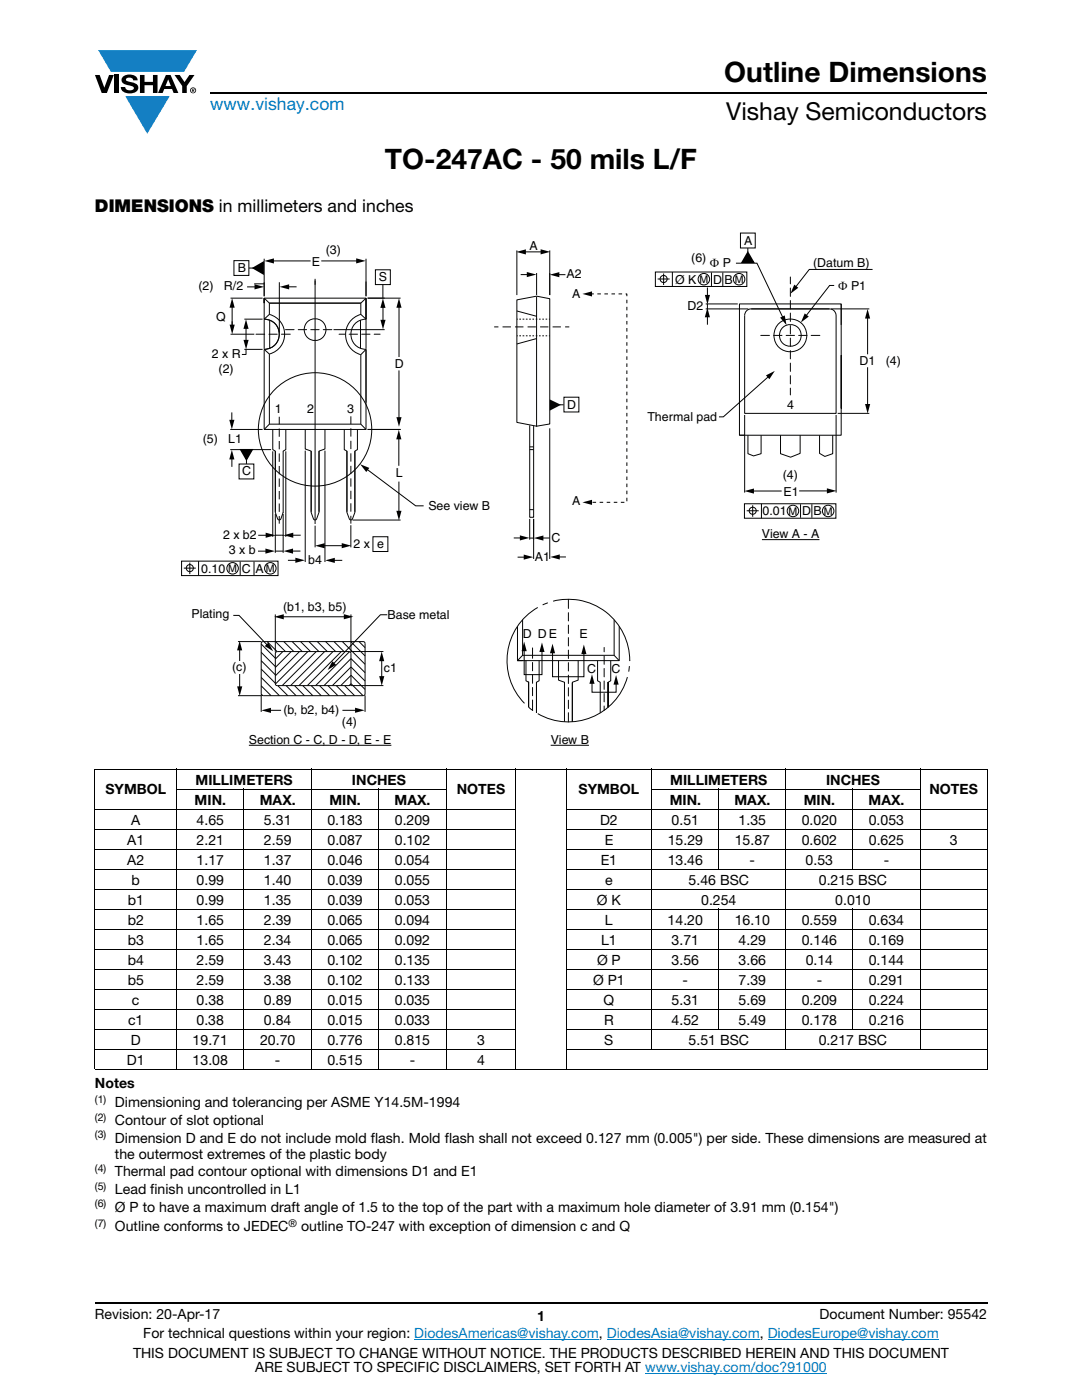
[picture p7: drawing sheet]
<svg xmlns="http://www.w3.org/2000/svg" width="216mm" height="279mm" viewBox="0 0 216 279" stroke-linecap="round" stroke-linejoin="round" font-family="sans-serif">
<g fill="#147fc3">
<path d="M19.6 10h19.7l-2.6 4.3h-1.1h-13.5z"/>
<path d="M25 19.2h8.9l-4.5 7.5z"/>
</g>
<g fill="#000">
<path d="M18.9 15h1l.9 2.5 1-2.5h.9l-1.4 3.6h-1zM22.9 15h.9v3.6h-.9zM24.6 15.3a2.1 2.1 0 0 1 2.8 .3l.1 .4h-.9a.79 .79 0 0 0-.7-.5 .79 .79 0 0 0-.8 .4l.3 .3 1 .2a1.08 1.08 0 0 1 1.2 1 1.08 1.08 0 0 1-1.1 1.2 1.73 1.73 0 0 1-2.4-1.2h.9a.96 .96 0 0 0 .8 .6 .96 .96 0 0 0 .9-.4 1.31 1.31 0 0 0-1.2-.6 1.03 1.03 0 0 1-1.1-.6 1.03 1.03 0 0 1 .2-1.1zM27.9 15h.9v1.3h1.7v-1.3h.9v3.6h-.9v-1.6h-1.7v1.6h-.9zM34.8 15h1.1l.9 1.4 1-1.4h1l-1.5 2.2v1.4h-.9v-1.4z"/>
<path d="M33.6 15.9l.5 1.3h-1.1zM33.1 15l-1.6 3.6h1l.3-.8h1.5l.3 .8h1l-1.6-3.6z"/>
<path d="M38.4 17.8h.2v.2h-.2zM38.3 17.7v.7h.1v-.3l.4 .3-.2-.3 .2-.2-.1-.2z"/>
<path d="M38.1 18a.46 .46 0 0 1 .9 0 .46 .46 0 0 1-.9 0zM37.9 18a.6 .6 0 0 0 1.2 0 .6 .6 0 0 0-1.2 0z"/>
</g>
<path d="M42 18.6h155M18.9 260h178.1" fill="none" stroke="#000" stroke-width=".36"/>
<path d="M82.7 267.3h36.8M121.1 267.3h30.5M128.7 274h36.3M153.2 267.3h34.1" fill="none" stroke="#007ec4" stroke-width=".2"/>
<g fill="none" stroke="#000" stroke-width=".2">
<path d="M18.9 153.5h178.1M18.9 153.6v59.8M35.2 157.5h53.9M35.2 153.4v60.2M48.7 157.4v56.2M62.1 153.4v60.2M75.6 157.4v56.2M89 153.4v60.2M103 153.4v60.2M112.9 153.4v8M130 157.5h53.7M130.1 153.4v56.2"/>
<path d="M143.4 157.4v16.2M156.8 153.4v56.2M170.2 157.4v16.2M183.6 153.4v56.2M197 153.6v59.8M18.9 161.5h84.1M18.9 165.5h84.1M18.9 169.5h84.1M18.9 173.5h84.1M18.9 177.5h84.1M112.9 161.5h84.1M112.9 165.5h84.1"/>
<path d="M112.9 169.5h84.1M112.9 173.5h84.1M112.9 177.5h84.1M112.9 161.6v52M18.9 181.5h84.1M18.9 185.5h84.1M18.9 189.5h84.1M18.9 193.5h84.1M18.9 197.5h84.1M112.9 181.5h84.1M112.9 185.5h84.1M112.9 189.5h84.1"/>
<path d="M112.9 193.5h84.1M112.9 197.5h84.1M143.4 181.4v24.2M170.2 181.4v24.2M18.9 201.5h84.1M18.9 205.5h84.1M18.9 209.5h84.1M18.9 213.5h178.1M112.9 201.5h84.1M112.9 205.5h84.1M112.9 209.5h84.1"/>
</g>
<path d="M36.2 46.4h143.5v102.6h-143.5z" fill="#fff"/>
<g fill="none" stroke="#050504" stroke-width=".2">
<path d="M52.7 59.5v1v-1M52.7 51.6v7.5M52.7 59.5l1.1 1h18.2h-18.2v2.2l-1.1 1M62.9 55.6v49M73 51.6v7.5M103.1 59.8l4-.7 2.6 .5v25l-2.6 .5-4-.8zM107.1 59.2v26M157.7 55.3v1.4M157.7 57.5v1.7M157.7 60v1.7M51.1 66.7h1.7M52.7 69.7l1 1"/>
<path d="M52.7 63.7a3 3 0 0 1 3 3 3 3 0 0 1-3 3M52.7 63.7v-4.2h20.3v4.2M52.7 69.7v16M52.7 63.6v6M53.4 70.2v.1M53.7 66.7h1.6M53.8 70.7v13.9l-1.1 1.1M53.8 62.7a4.1 4.1 0 0 1 3 4 4.1 4.1 0 0 1-3 4M53.8 63.9v5.6M56.2 66.7h1.7M57 65.8h1.7M59.5 65.8h1.7"/>
<path d="M62 65.8h1.7M64.5 65.8h1.7M67.7 66.7h1.1M69.7 66.7h1.6M71.9 63.9v5.6M72 70.8v13.8l1 1.1M72 62.7a4.2 4.2 0 0 0-3 4.1 4.2 4.2 0 0 0 3 4M72.2 66.7h1.6M73 69.7l-1 1.1M73 63.7l-1-1v-2.2l1-1v10.1M73 63.7a3 3 0 0 0-3 3 3 3 0 0 0 3 3M73 69.7v16h-20.3"/>
<path d="M73 69.7v10.7M74.7 66.7h1.1M98.6 65.2h.9M100.3 65.2h1.7M102.8 65.2h1.6M103.1 62.1l4 1M103.1 67h.2M103.1 63.7h.2M103.6 67h.4M103.6 63.7h.4M104.3 67h.3M104.3 63.7h.3"/>
<path d="M104.9 67h.4M104.9 63.7h.4M105.3 65.2h1.6M105.6 67h.3M105.6 63.7h.3M106.2 67h.4M106.2 63.7h.4M106.9 67h.3M106.9 63.7h.3M107.1 67.6l-4 1M107.6 67h.3M107.6 63.7h.3"/>
<path d="M107.8 65.2h1.6M108.2 67h.3M108.2 63.7h.3M108.9 67h.3M108.9 63.7h.3M109.5 67h.2M109.5 63.7h.2M110.3 65.2h1.6M112.8 65.2h.8M149.9 61.6a1.29 1.29 0 0 0-1.3 1.4M151.8 66.9h1.7M154.4 66.9h1.6"/>
<path d="M156.9 66.9h1.6M157.7 62.5v1.6M157.7 65v1.6M157.7 67.5v1.6M157.7 70v1.6M157.7 72.5v1.6M157.7 75v1.6M157.7 77.5v1.3M159.4 66.9h1.6M161.9 66.9h1.7M167.8 60.7v4.1M45.9 85.7h6.5"/>
<path d="M45.9 89.7h8.2M52.7 85.7h1M53.8 84.6h18.2M54.4 90.1v17.1M54.4 85.7v4l.5 .3v12.3l.5 1.3 .2 .2 .4-.2 .5-1.3v-12.3l.5-.3v-4M54.9 90v12.1M55.7 83.2v1.5M55.7 85.5v1.7M55.7 88v1.7M55.7 90.5v1.7M55.7 93v1.7M55.7 95.5v1.7"/>
<path d="M55.7 98v1.7M57 90.1v17.1M60.9 85.7v3.9l1.2 .4v12.1M62.1 90v12.3l.5 1.3 .2 .2 .4-.2 .5-1.4v-12.2M64.8 85.7v3.9l-1.1 .4v12.1M68.7 85.7v4l.5 .3v12.1M69.2 90v12.3l.5 1.3 .2 .2 .4-.2 .5-1.3v-12.3M70 83.1v1.6M70 85.5v1.6M70 88v1.6M70 90.5v1.6M70 93v1.6"/>
<path d="M70 95.5v1.6M70 97.9v1.7M71.3 85.7v4l-.5 .3v12.1M73.4 85.7h6.5M105.7 89.7h.8M105.7 84.9v18.3h.8v-18.2M105.7 89.2h.8M147.5 86.9h1.1M53.1 106.8h1.3M54.9 102.6v7.7M54.9 110h1.6M55.2 106.8h1"/>
<path d="M55.7 100.5v1.7M55.7 103v1.5M56.5 102.6v7.7M62.9 104.9v4.3M70 104.8v4.4M70 100.4v1.7M70 102.9v1.6M70.3 103.8h9.6M105.7 101.7h.8M113.4 119.6v1.8M52.2 128.2l.3-.2 20.1 .1 .2 .3v10.2l-.3 .2h-20l-.3-.1-.1-.2v-10.1zM55 130.2l.3-.2 14.5 .1 .2 .3v6.2l-.4 .2h-14.4l-.3-.4v-6z"/>
<path d="M103.3 125v6.8l1-1h18.2l1.1 1M104.3 123.7v7.1M105 131.8v4.1l.5 .3M106.3 129.3v2.1M106.3 132.2v1.7M106.3 134.7v1.7M106.3 137.2v1.7M106.3 139.7v2.1M107.6 131.8v4.1l-.6 .3v6.1v-6.1M111.4 131.8v3.9l1.2 .5v7.8M113.4 122.3v1.6M113.4 124.7v1.7"/>
<path d="M113.4 127.2v1.7M113.4 129.7v1.7M113.4 132.2v1.7M113.4 134.7v1.7M113.4 137.2v1.7M113.4 139.7v1.7M115.4 131.8v3.9l-1.2 .5v7.8v-7.7M119.2 131.8v4.1l.6 .3v6.1M120.6 129.2v.9M120.6 130.9v1.7M120.6 133.4v1.7M120.6 135.9v1.7"/>
<path d="M120.6 138.4v1.7M121.9 131.8v4.1l-.6 .3M122.5 123.7v7.1M123.6 125v6.8h-20.4h1.1M105.5 141.1v-5v5M113.4 142.2v1.9M120.6 140.9v.9M121.3 141.1v-5v5.1"/>
<circle cx="62.9" cy="65.8" r="2.18"/>
<circle cx="62.9" cy="85.7" r="11.3"/>
</g>
<g fill="#050504">
<path d="M56.2 106.7l.8 .1-.8 .2z"/>
<path d="M54.4 106.8l.8-.1v.3z"/>
</g>
<g fill="none" stroke="#050504" stroke-width=".2">
<path d="M46 59.5h6.4M50.7 56.6h2M52.7 56.3v2.9M55.7 56.3v10.1M62.9 56v.8M73 56.2v3M73.4 59.5h6.5M46 66.7h4.7M48.8 63.7h3.6M48.8 69.7h3.6M49.1 69.7v1h-.8M66.6 65.8h10.2"/>
<path d="M149.9 61.6h15.6a1.3 1.3 0 0 1 1.3 1.4v19.5h-18.2v-19.5M165.8 61.6h7.7M167.8 70.9v16h-20.3v-26.2h20.3v20.8M60.9 89.9v22.3M64.8 89.9v22.3M73.4 85.7h6.5M148.6 82.8v15.5M166.8 82.8v15.5M167.2 82.5h6.3M110.4 120a12.2 12.2 0 0 1 15.3 11.8M47.5 128h4.7M47.5 138.8h4.7"/>
<path d="M52.1 135.2l3.7 3.6M52.1 130.2l2.8 2.8M52.1 128.5l2.8 2.8M52.1 138.5l.3 .3M52.1 136.9l2 1.9M52.1 133.5l2.8 2.8M52.1 131.9l2.8 2.8M52.1 138.8v3.3M53.3 128l2 2M54.9 122.6v7.5M55 128l2 2M55.4 136.8l2 2"/>
<path d="M56.4 130l-1.5 1.5M56.6 128l2 2M57.1 136.8l2 2M58.1 130l-3.2 3.2M58.3 128l2 2M58.8 136.8l2 2M59.8 130l-4.9 4.9M60 128l2 2M60.4 136.8l2 2M61.4 130l-6.5 6.5M61.6 128l2 2M62.1 136.8l2 2"/>
<path d="M63.1 130l-6.8 6.8M63.3 128l2 2M63.8 136.8l2 2M64.8 130l-6.8 6.8M65 128l2 2M65.4 136.8l2 2M66.4 130l-6.7 6.8M66.6 128l2.1 2M67.1 136.8l2 2M68.1 130l-6.8 6.8M68.3 128l4.5 4.6M68.8 136.8l2 2"/>
<path d="M69.8 130.1l-6.8 6.7M70 128l2.8 2.9M70 136.8h6.5M70 130h6.5M70 133.1l-3.7 3.7M70 134.8l-2 2M70 136.5l-.3 .3M70 134.8l2.8 2.8M70 133.1l2.8 2.8M70 136.4l2.4 2.4M70 122.6v7.5M71.6 128l1.2 1.2"/>
<path d="M72.8 134.2l-2.8-2.8-5.3 5.4M72.8 138.8v3.3M107.3 121.2a12.2 12.2 0 0 0-2.6 19.2M109.3 120.3l-1 .4M125.2 135.1a12.2 12.2 0 0 1-17.9 7.3M125.6 132.9l-.2 1.1M105.5 141.1l.9 .7"/>
<circle cx="157.7" cy="66.9" r="2.17"/>
<circle cx="157.7" cy="66.9" r="3.3"/>
</g>
<circle cx="125.7" cy="131.8" r=".11" fill="#050504"/>
<g fill="none" stroke="#050504" stroke-width=".2">
<path d="M103.1 50v8.9M107.1 54.5v4.4M109.7 50v8.9M140.8 61.7h8.5M140.8 60.7h6.4M141.2 60.7v1M109.7 85.5v26.1M149.2 86.9v3.6l1.2 .5 1.5-.5v-3.6M155.7 86.9v3.6l2.1 .7 1.9-.7v-3.6M163.5 86.9v3.6l1.1 .6 1.6-.6v-3.6M105.7 103.6v4.1M105.7 107.4h.8"/>
<path d="M106.5 103.6v8"/>
</g>
<g fill="none" stroke="#000" stroke-width=".2">
<path d="M46.7 52h3v3h-3zM49.3 57.3h1.8M49.7 53.5h1M54.3 52.1h7.7M57.3 57.2h1.9M64.1 52.1h7.3M74.9 53.8h3v3h-3zM76.4 56.8v2.6M103.9 54.8h1.6M104.6 50.3h3.6M111.3 54.8h1.5M46.3 61.1v4.1"/>
<path d="M49.1 65.3v2.9M76.4 61.1v3.1M79.6 73.9v9.7M79.6 61.1v10.1M46.3 82.3v1.8M46.3 91.3v1.9M47.7 92.6h3v3h-3zM49.2 91.5v1.1M73.1 93.6l9.8 7.3h1.6M79.6 87.3v5.7M79.6 96.1v6.2M36.2 112h19.3v2.9h-19.3z"/>
<path d="M36.7 113.4h2.4M37.9 112.3v2.3M39.6 112v2.9M47.9 112.1v2.7M50.7 112.1v2.7M51.5 110h1.8M51.5 106.8h1.9M57.5 111.8h1.8M58.1 110h1.9M58.2 106.8h1.8M64.4 108.9h4.1M66.5 111.8h1.8"/>
<path d="M74.4 107.1h3v3h-3z"/>
<circle cx="37.9" cy="113.4" r=".71"/>
<circle cx="46.4" cy="113.4" r="1.15"/>
<circle cx="53.9" cy="113.4" r="1.15"/>
</g>
<g fill="#000">
<path d="M50.8 56.7l1.9 .6-1.9 .5zM52.7 52.1l2-.5v1zM55.8 57.2l1.9-.5v1.1zM71.1 51.6l1.9 .5-1.9 .5zM103 50.3l1.9-.5v1zM105.1 54.3l1.9 .5-1.9 .5zM107.9 49.7l1.9 .6-1.9 .5zM109.7 54.8l1.9-.5v1zM45.8 64.8h1l-.5 1.9zM46.3 59.5l.5 1.9h-1zM48.6 67.8h1l-.5 1.9zM49.1 63.7l.5 1.9h-1z"/>
<path d="M75.9 63.8h1l-.5 1.9zM76.4 59.5l.5 1.9h-1zM79.6 59.5l.5 1.9h-1zM45.8 83.8h1l-.5 1.9zM46.3 89.8l.5 1.9h-1.1zM71.9 92.6l1.8 .8-.6 .8zM79.1 83.3h1l-.5 1.9zM79.6 85.8l.5 1.9h-1zM53 109.5l1.9 .5-1.9 .5zM53 106.3l1.9 .5-1.9 .5zM56.6 110l1.9-.5v1zM56.6 106.8l1.9-.5v1z"/>
<path d="M58.9 111.3l1.9 .5-1.9 .5zM62.9 108.9l1.9-.5v1zM64.9 111.8l1.9-.5v1zM68.2 108.4l1.9 .5-1.9 .5zM79.1 101.9h1l-.5 2z"/>
</g>
<path d="M50.6 53.5l1.9-1.1v2.2zM48.1 89.8h2.2l-1.1 1.9z" fill="#000"/>
<path d="M50.6 53.5l1.9-1.1v2.2zM48.1 89.8h2.2l-1.1 1.9z" fill="none" stroke="#000" stroke-width=".35"/>
<path d="M109.7 79.7l2.2 1.1-2.2 1.2z" fill="#050504"/>
<g fill="none" stroke="#000" stroke-width=".2">
<path d="M130.8 54.3h18.2v2.9h-18.2zM131.2 55.7h2.4M132.4 54.6v2.3M134.2 54.3v2.9M141.2 57.4v1.8M142 54.4v2.7M144.2 54.4v2.7M146.9 52.5h4.1l5.3 11M147.7 46.5h3v3h-3zM149.2 49.5v.8M166.5 57h-1l-4.7 6.1M174.1 53.8h-12.6l-2.8 3.6"/>
<path d="M112.5 79.3h3v2.9h-3zM141.2 63v1.8M153.4 75.1l-9.1 8.1h-.8M173.1 63.2v7.5M173.1 73.3v7.7M111.6 80.8h.9M150.1 98h5.9M159.5 98h5.8M102.5 107.4h1.6M103.3 111.2h1.6M108.1 107.4h1.6M111.3 111.2h1.6"/>
<path d="M148.5 100.5h18.3v2.9h-18.3zM149 101.9h2.4M150.2 100.8v2.3M151.9 100.5v2.9M152 107.7h11.5zM159.7 100.6v2.7M162 100.6v2.7M47.8 129.4v7.9M56.3 123.1h12.7M76.2 131.6v3.7M77.3 122.7h-1.4l-9.5 9.9M104.6 129.6v5h3.5v-4.8"/>
<path d="M110.3 130v5.1h6.2v-4.9M118.1 136.1v2h4.8v-1.8M49.7 148.7h28.4zM53.7 141.8h2.4M68.3 141.8h2.9M109.9 148.7h7.6z"/>
<circle cx="132.4" cy="55.7" r=".71"/>
<circle cx="140.5" cy="55.7" r="1.15"/>
<circle cx="147.5" cy="55.7" r="1.15"/>
<circle cx="150.2" cy="101.9" r=".71"/>
<circle cx="158.2" cy="102" r="1.15"/>
<circle cx="165.3" cy="102" r="1.15"/>
</g>
<g fill="#000">
<path d="M116.2 58.7l1.9-.6v1.1zM140.6 58.9h1.1l-.5 1.9zM158.5 56.8l.8 .6-1.6 1.2zM141.1 61.4l.6 1.9h-1.1zM152.8 74.9l1.8-.9-1.1 1.7zM155.7 63.4l.9-.5 .3 2zM160.6 62.5l.8 .7-1.6 1.2zM173.1 61.7l.5 1.9h-1zM116.2 100.3l1.9-.6v1.1zM148.5 98l1.9-.5v1zM165 97.5l1.9 .5-1.9 .5zM172.6 80.6h1l-.5 1.9z"/>
<path d="M103.7 106.8l2 .6-2 .5zM104.5 110.7l1.9 .5-1.9 .5zM106.5 107.4l1.9-.5v1zM109.8 111.2l1.9-.6v1.1zM47.3 137h1l-.5 1.9zM47.8 127.9l.5 1.9h-1zM54.7 123.1l1.9-.5v1zM66.3 132l.8 .7-1.7 1zM68.6 122.6l1.9 .5-1.9 .5zM75.7 134.9h1l-.5 1.9zM76.2 130l.5 2h-1.1zM104.6 128l.5 2h-1z"/>
<path d="M108.1 128.2l.6 1.9h-1.1zM110.2 128.5l.6 1.9h-1.1zM116.5 128.6l.5 1.9h-1zM118.1 134.6l.5 1.9h-1zM122.9 134.7l.5 1.9h-1zM52.2 141.8l1.9-.5v1zM70.8 141.2l2 .6-2 .5z"/>
</g>
<path d="M117.8 58.7h7.3v41.5h-7.3" fill="none" stroke="#000" stroke-width=".2" stroke-dasharray=".7 .7 .7 .7 .7 .7" stroke-linecap="butt"/>
<path d="M149.2 50.4l1.1 1.9h-2.2z" fill="#000"/>
<path d="M149.2 50.4l1.1 1.9h-2.2z" fill="none" stroke="#000" stroke-width=".35"/>
<path d="M45.5 131.9h4.6v2.5h-4.6z" fill="#fff"/>
<path d="M46.6 122.8h1.1l5.7 6" fill="none" stroke="#000" stroke-width=".2"/>
<path d="M52.8 128.9l.8-.7 .9 1.8z" fill="#000"/>
<g font-size="5.6">
<text x="144.5" y="16.4">Outline Dimensions</text>
<text x="76.8" y="33.8">TO-247AC - 50 mils L/F</text>
</g>
<text font-size="4.9" x="144.9" y="24">Vishay Semiconductors</text>
<text font-size="3.5" fill="#007ec4" x="42" y="21.9">www.vishay.com</text>
<text font-size="3.5" x="18.9" y="42.2">DIMENSIONS in millimeters and inches</text>
<g font-size="2.8">
<text x="21" y="158.4">SYMBOL</text>
<text x="38.8" y="160.6">MIN.</text>
<text x="39" y="156.6">MILLIMETERS</text>
<text x="51.8" y="160.6">MAX.</text>
<text x="65.7" y="160.6">MIN.</text>
<text x="70.2" y="156.6">INCHES</text>
<text x="78.7" y="160.6">MAX.</text>
<text x="91.2" y="158.4">NOTES</text>
<text x="115.4" y="158.4">SYMBOL</text>
<text x="133.6" y="160.6">MIN.</text>
<text x="133.8" y="156.6">MILLIMETERS</text>
<text x="146.6" y="160.6">MAX.</text>
<text x="160.4" y="160.6">MIN.</text>
<text x="164.8" y="156.6">INCHES</text>
<text x="173.3" y="160.6">MAX.</text>
<text x="185.4" y="158.4">NOTES</text>
<text x="26.2" y="164.6">A</text>
<text x="39.2" y="164.6">4.65</text>
<text x="52.7" y="164.6">5.31</text>
<text x="65.3" y="164.6">0.183</text>
<text x="78.8" y="164.6">0.209</text>
<text x="119.7" y="164.6">D2</text>
<text x="134" y="164.6">0.51</text>
<text x="147.4" y="164.6">1.35</text>
<text x="160" y="164.6">0.020</text>
<text x="173.4" y="164.6">0.053</text>
<text x="25.4" y="168.6">A1</text>
<text x="25.4" y="172.6">A2</text>
<text x="39.2" y="172.6">1.17</text>
<text x="39.2" y="168.6">2.21</text>
<text x="52.7" y="172.6">1.37</text>
<text x="52.7" y="168.6">2.59</text>
<text x="65.3" y="172.6">0.046</text>
<text x="65.4" y="168.6">0.087</text>
<text x="78.8" y="172.6">0.054</text>
<text x="78.8" y="168.6">0.102</text>
<text x="119.9" y="172.6">E1</text>
<text x="120.7" y="168.6">E</text>
<text x="133.2" y="172.6">13.46</text>
<text x="133.2" y="168.6">15.29</text>
<text x="146.6" y="168.6">15.87</text>
<text x="149.6" y="172.6">-</text>
<text x="160" y="168.6">0.602</text>
<text x="160.8" y="172.6">0.53</text>
<text x="173.4" y="168.6">0.625</text>
<text x="176.3" y="172.6">-</text>
<text x="189.5" y="168.6">3</text>
<text x="26.3" y="176.6">b</text>
<text x="39.2" y="176.6">0.99</text>
<text x="52.7" y="176.6">1.40</text>
<text x="65.3" y="176.6">0.039</text>
<text x="78.8" y="176.6">0.055</text>
<text x="120.8" y="176.6">e</text>
<text x="137.4" y="176.6">5.46 BSC</text>
<text x="163.4" y="176.6">0.215 BSC</text>
<text x="25.5" y="180.6">b1</text>
<text x="25.5" y="184.6">b2</text>
<text x="39.2" y="184.6">1.65</text>
<text x="39.2" y="180.6">0.99</text>
<text x="52.7" y="184.6">2.39</text>
<text x="52.7" y="180.6">1.35</text>
<text x="65.3" y="184.6">0.065</text>
<text x="65.3" y="180.6">0.039</text>
<text x="78.8" y="184.6">0.094</text>
<text x="78.8" y="180.6">0.053</text>
<text x="119.1" y="180.6">Ø K</text>
<text x="120.7" y="184.6">L</text>
<text x="133.2" y="184.6">14.20</text>
<text x="139.9" y="180.6">0.254</text>
<text x="146.6" y="184.6">16.10</text>
<text x="160" y="184.6">0.559</text>
<text x="166.7" y="180.6">0.010</text>
<text x="173.3" y="184.6">0.634</text>
<text x="25.5" y="188.6">b3</text>
<text x="39.2" y="188.6">1.65</text>
<text x="52.7" y="188.6">2.34</text>
<text x="65.3" y="188.6">0.065</text>
<text x="78.8" y="188.6">0.092</text>
<text x="119.9" y="188.6">L1</text>
<text x="134" y="188.6">3.71</text>
<text x="147.4" y="188.6">4.29</text>
<text x="160" y="188.6">0.146</text>
<text x="173.4" y="188.6">0.169</text>
<text x="25.5" y="192.6">b4</text>
<text x="25.5" y="196.6">b5</text>
<text x="39.2" y="192.6">2.59</text>
<text x="39.2" y="196.6">2.59</text>
<text x="52.7" y="192.6">3.43</text>
<text x="52.7" y="196.6">3.38</text>
<text x="65.3" y="192.6">0.102</text>
<text x="65.3" y="196.6">0.102</text>
<text x="78.8" y="192.6">0.135</text>
<text x="78.8" y="196.6">0.133</text>
<text x="118.3" y="196.6">Ø P1</text>
<text x="119.1" y="192.6">Ø P</text>
<text x="134" y="192.6">3.56</text>
<text x="136.2" y="196.6">-</text>
<text x="147.4" y="192.6">3.66</text>
<text x="147.4" y="196.6">7.39</text>
<text x="160.8" y="192.6">0.14</text>
<text x="163" y="196.6">-</text>
<text x="173.4" y="192.6">0.144</text>
<text x="173.4" y="196.6">0.291</text>
<text x="26.3" y="200.6">c</text>
<text x="39.2" y="200.6">0.38</text>
<text x="52.7" y="200.6">0.89</text>
<text x="65.3" y="200.6">0.015</text>
<text x="78.8" y="200.6">0.035</text>
<text x="120.4" y="200.6">Q</text>
<text x="134" y="200.6">5.31</text>
<text x="147.4" y="200.6">5.69</text>
<text x="160" y="200.6">0.209</text>
<text x="173.4" y="200.6">0.224</text>
<text x="25.6" y="204.6">c1</text>
<text x="26.1" y="208.6">D</text>
<text x="38.4" y="208.6">19.71</text>
<text x="39.2" y="204.6">0.38</text>
<text x="51.9" y="208.6">20.70</text>
<text x="52.7" y="204.6">0.84</text>
<text x="65.3" y="204.6">0.015</text>
<text x="65.3" y="208.6">0.776</text>
<text x="78.8" y="204.6">0.033</text>
<text x="78.8" y="208.6">0.815</text>
<text x="95.2" y="208.6">3</text>
<text x="120.5" y="204.6">R</text>
<text x="120.6" y="208.6">S</text>
<text x="134" y="204.6">4.52</text>
<text x="137.4" y="208.6">5.51 BSC</text>
<text x="147.4" y="204.6">5.49</text>
<text x="160" y="204.6">0.178</text>
<text x="163.4" y="208.6">0.217 BSC</text>
<text x="173.4" y="204.6">0.216</text>
<text x="25.3" y="212.6">D1</text>
<text x="38.4" y="212.6">13.08</text>
<text x="54.9" y="212.6">-</text>
<text x="65.3" y="212.6">0.515</text>
<text x="81.8" y="212.6">-</text>
<text x="95.2" y="212.6">4</text>
<text x="18.9" y="217.1">Notes</text>
<text x="22.9" y="221">Dimensioning and tolerancing per ASME Y14.5M-1994</text>
<text x="22.9" y="224.5">Contour of slot optional</text>
<text x="22.9" y="231.2">the outermost extremes of the plastic body</text>
<text x="22.9" y="228">Dimension D and E do not include mold flash. Mold flash shall not exceed 0.127 mm (0.005&quot;) per side. These dimensions are measured at</text>
<text x="22.9" y="234.8">Thermal pad contour optional with dimensions D1 and E1</text>
<text x="22.9" y="238.3">Lead finish uncontrolled in L1</text>
<text x="22.9" y="241.8">Ø P to have a maximum draft angle of 1.5 to the top of the part with a maximum hole diameter of 3.91 mm (0.154&quot;)</text>
<text x="22.9" y="245.7">Outline conforms to JEDEC</text>
<text x="60.1" y="245.7">outline TO-247 with exception of dimension c and Q</text>
<text x="18.9" y="263.3">Revision: 20-Apr-17</text>
<text x="107.2" y="263.6">1</text>
<text x="163.6" y="263.3">Document Number: 95542</text>
<text x="28.6" y="267.1">For technical questions within your region: DiodesAmericas@vishay.com, DiodesAsia@vishay.com, DiodesEurope@vishay.com</text>
<text x="26.5" y="271">THIS DOCUMENT IS SUBJECT TO CHANGE WITHOUT NOTICE. THE PRODUCTS DESCRIBED HEREIN AND THIS DOCUMENT</text>
<text x="50.9" y="273.8">ARE SUBJECT TO SPECIFIC DISCLAIMERS, SET FORTH AT www.vishay.com/doc?91000</text>
</g>
<g font-size="2.5">
<text x="62.2" y="53">E</text>
<text x="65" y="50.6">(3)</text>
<text x="105.6" y="49.8">A</text>
<text x="137.9" y="52.3">(6)</text>
<text x="141.6" y="53.4">Φ P</text>
<text x="148.5" y="48.9">A</text>
<text x="162.2" y="53.4">(Datum B)</text>
<text x="39.6" y="58">(2)</text>
<text x="44.7" y="58">R/2</text>
<text x="47.4" y="54.3">B</text>
<text x="75.6" y="56.2">S</text>
<text x="113" y="55.6">A2</text>
<text x="114.2" y="59.4">A</text>
<text x="134.7" y="56.6">Ø K</text>
<text x="142.3" y="56.6">D</text>
<text x="144.6" y="56.6">B</text>
<text x="167.2" y="57.9">Φ P1</text>
<text x="43.1" y="64">Q</text>
<text x="137.2" y="61.9">D2</text>
<text x="42.3" y="71.4">2 x R</text>
<text x="43.6" y="74.4">(2)</text>
<text x="78.8" y="73.4">D</text>
<text x="171.5" y="72.9">D1</text>
<text x="176.7" y="72.9">(4)</text>
<text x="54.9" y="82.4">1</text>
<text x="61.3" y="82.4">2</text>
<text x="69.3" y="82.4">3</text>
<text x="113.2" y="81.7">D</text>
<text x="157" y="81.5">4</text>
<text x="40.4" y="88.5">(5)</text>
<text x="45.5" y="88.5">L1</text>
<text x="129.2" y="84">Thermal pad</text>
<text x="48.3" y="94.9">C</text>
<text x="79" y="95.3">L</text>
<text x="156.2" y="95.6">(4)</text>
<text x="85.5" y="101.7">See view B</text>
<text x="114.2" y="100.9">A</text>
<text x="156.3" y="98.9">E1</text>
<text x="44.5" y="107.5">2 x b2</text>
<text x="152" y="107.4">View A - A</text>
<text x="152.2" y="102.8">0.01</text>
<text x="160.1" y="102.8">D</text>
<text x="162.3" y="102.8">B</text>
<text x="45.7" y="110.6">3 x b</text>
<text x="61.5" y="112.5">b4</text>
<text x="70.6" y="109.3">2 x e</text>
<text x="106.7" y="111.9">A1</text>
<text x="110" y="108.1">C</text>
<text x="40.2" y="114.3">0.10</text>
<text x="48.3" y="114.3">C</text>
<text x="51" y="114.3">A</text>
<text x="38.2" y="123.3">Plating</text>
<text x="56.5" y="122">(b1, b3, b5)</text>
<text x="77.3" y="123.5">Base metal</text>
<text x="104.3" y="127.3">D D E</text>
<text x="115.7" y="127.3">E</text>
<text x="46.3" y="133.8">(c)</text>
<text x="76.6" y="134.2">c1</text>
<text x="117.2" y="134.3">C</text>
<text x="122" y="134.3">C</text>
<text x="56.5" y="142.5">(b, b2, b4)</text>
<text x="49.7" y="148.5">Section C - C, D - D, E - E</text>
<text x="68.2" y="144.9">(4)</text>
<text x="109.9" y="148.5">View B</text>
</g>
<g font-size="2.1">
<text x="139.6" y="56.5">M</text>
<text x="146.6" y="56.5">M</text>
<text x="157.3" y="102.7">M</text>
<text x="164.4" y="102.7">M</text>
<text x="45.5" y="114.2">M</text>
<text x="53.1" y="114.2">M</text>
<text x="18.9" y="220.2">(1)</text>
<text x="18.9" y="223.7">(2)</text>
<text x="18.9" y="227.2">(3)</text>
<text x="18.9" y="233.9">(4)</text>
<text x="18.9" y="237.4">(5)</text>
<text x="18.9" y="241">(6)</text>
<text x="18.9" y="244.9">(7)</text>
<text x="57.6" y="244.9">®</text>
</g>
</svg>
